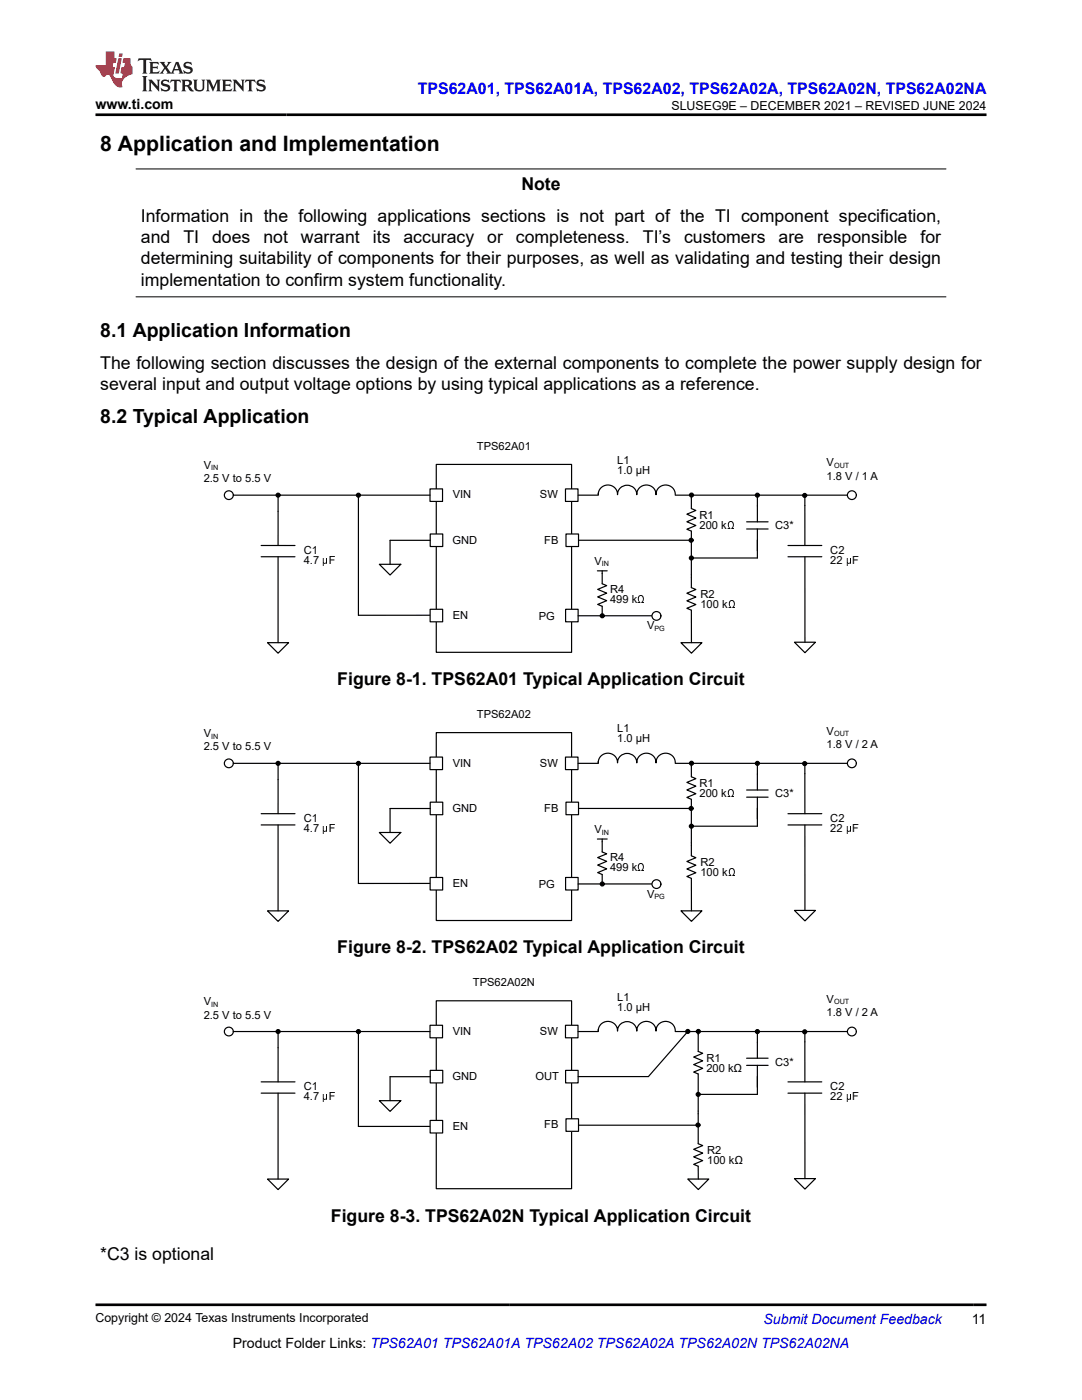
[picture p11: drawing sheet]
<svg xmlns="http://www.w3.org/2000/svg" width="216mm" height="279mm" viewBox="0 0 216 279" stroke-linecap="round" stroke-linejoin="round" font-family="sans-serif">
<path d="M27.1 33.7h161.7M27.1 59.2h161.7" fill="none" stroke="#000" stroke-width=".2"/>
<path d="M87.1 92.7h27v37.5h-27z" fill-rule="evenodd" fill="#fff"/>
<path d="M87.1 92.7h27v37.5h-27zM119.4 98.4v.3a1.92 1.92 0 0 1 1.9-1.9 1.92 1.92 0 0 1 1.9 1.9 1.92 1.92 0 0 1 1.9-1.9 1.92 1.92 0 0 1 2 1.9 1.92 1.92 0 0 1 1.9-1.9 1.92 1.92 0 0 1 1.9 1.9 1.92 1.92 0 0 1 1.9-1.9 1.92 1.92 0 0 1 1.9 1.9" fill="none" stroke="#000" stroke-width=".24"/>
<path d="M85.8 97.6h2.5v2.5h-2.5z" fill-rule="evenodd" fill="#fff"/>
<path d="M85.8 97.6h2.5v2.5h-2.5z" fill="none" stroke="#000" stroke-width=".24"/>
<path d="M112.8 97.6h2.5v2.5h-2.5z" fill-rule="evenodd" fill="#fff"/>
<path d="M112.8 97.6h2.5v2.5h-2.5z" fill="none" stroke="#000" stroke-width=".24"/>
<path d="M85.8 106.6h2.5v2.5h-2.5z" fill-rule="evenodd" fill="#fff"/>
<path d="M85.8 106.6h2.5v2.5h-2.5z" fill="none" stroke="#000" stroke-width=".24"/>
<path d="M85.8 121.6h2.5v2.5h-2.5z" fill-rule="evenodd" fill="#fff"/>
<path d="M85.8 121.6h2.5v2.5h-2.5z" fill="none" stroke="#000" stroke-width=".24"/>
<path d="M112.9 106.6h2.5v2.5h-2.5z" fill-rule="evenodd" fill="#fff"/>
<path d="M112.9 106.6h2.5v2.5h-2.5z" fill="none" stroke="#000" stroke-width=".24"/>
<path d="M112.9 121.6h2.5v2.5h-2.5z" fill-rule="evenodd" fill="#fff"/>
<g fill="none" stroke="#000" stroke-width=".24">
<path d="M46.6 98.8h39.2M55.5 98.8v10.1M134.7 98.8h34.4M160.6 98.9v10M52.1 108.9h6.8M52.1 111.1h6.8M55.5 111.1v17.2M75.7 112.6h4.3l-2.2 2.2zM77.8 107.8v4.8M160.6 111.1v17.1M164 108.9h-6.8M164 111.1h-6.8"/>
<path d="M53.4 128.3h4.2l-2.1 2.1zM112.9 121.6h2.5v2.5h-2.5zM158.5 128.2h4.2l-2.1 2.1z"/>
</g>
<circle cx="170" cy="98.8" r=".88" fill="#fff"/>
<circle cx="170" cy="98.8" r=".88" fill="none" stroke="#000" stroke-width=".24"/>
<circle cx="45.7" cy="98.8" r=".88" fill="#fff"/>
<g fill="none" stroke="#000" stroke-width=".24">
<path d="M115.4 98.8h4M138 98.9v2.6l.9 .4-1.8 .7 1.8 .8-1.8 .7 1.8 .8-1.8 .7 .9 .4v11.3l.9 .3-1.8 .8 1.8 .8-1.8 .7 1.8 .7-1.8 .8 .9 .4v6.5M77.8 107.8h8M115.5 107.8h22.5M85.7 122.8h-14.2M115.4 122.9h14.7M135.9 128.3h4.2l-2.1 2.1z"/>
<circle cx="45.7" cy="98.8" r=".88"/>
<circle cx="55.5" cy="98.8" r=".4"/>
<circle cx="138" cy="98.8" r=".4"/>
<circle cx="160.6" cy="98.9" r=".4"/>
<circle cx="137.9" cy="107.8" r=".4"/>
</g>
<g fill="#000">
<circle cx="55.5" cy="98.8" r=".4"/>
<circle cx="138" cy="98.8" r=".4"/>
<circle cx="160.6" cy="98.9" r=".4"/>
<circle cx="137.9" cy="107.8" r=".4"/>
</g>
<circle cx="131" cy="122.9" r=".88" fill="#fff"/>
<g fill="none" stroke="#000" stroke-width=".24">
<path d="M71.5 98.8v24M151.1 99.2v4.9M119.2 113.9h2M120.2 113.9v2.6l.9 .4-1.8 .7 1.8 .8-1.8 .7 1.8 .8-1.8 .7 .9 .4v1.9M149 105.6h4.3M149 104.1h4.3M151.1 105.6v5.8h-12.7"/>
<circle cx="71.5" cy="98.8" r=".4"/>
<circle cx="151.1" cy="98.8" r=".4"/>
<circle cx="138" cy="111.4" r=".4"/>
<circle cx="120.2" cy="122.9" r=".4"/>
<circle cx="131" cy="122.9" r=".88"/>
</g>
<g fill="#000">
<circle cx="71.5" cy="98.8" r=".4"/>
<circle cx="151.1" cy="98.8" r=".4"/>
<circle cx="138" cy="111.4" r=".4"/>
<circle cx="120.2" cy="122.9" r=".4"/>
</g>
<path d="M87.1 146.2h27v37.5h-27z" fill-rule="evenodd" fill="#fff"/>
<path d="M87.1 146.2h27v37.5h-27zM119.4 151.9v.3a1.92 1.92 0 0 1 1.9-1.9 1.92 1.92 0 0 1 1.9 1.9 1.92 1.92 0 0 1 1.9-1.8 1.92 1.92 0 0 1 2 1.8 1.92 1.92 0 0 1 1.9-1.9 1.92 1.92 0 0 1 1.9 1.9 1.92 1.92 0 0 1 1.9-1.9 1.92 1.92 0 0 1 1.9 1.9" fill="none" stroke="#000" stroke-width=".24"/>
<path d="M85.8 151.1h2.5v2.5h-2.5z" fill-rule="evenodd" fill="#fff"/>
<path d="M85.8 151.1h2.5v2.5h-2.5z" fill="none" stroke="#000" stroke-width=".24"/>
<path d="M112.8 151.1h2.5v2.5h-2.5z" fill-rule="evenodd" fill="#fff"/>
<path d="M112.8 151.1h2.5v2.5h-2.5z" fill="none" stroke="#000" stroke-width=".24"/>
<path d="M85.8 160.1h2.5v2.5h-2.5z" fill-rule="evenodd" fill="#fff"/>
<path d="M85.8 160.1h2.5v2.5h-2.5z" fill="none" stroke="#000" stroke-width=".24"/>
<path d="M85.8 175.1h2.5v2.5h-2.5z" fill-rule="evenodd" fill="#fff"/>
<path d="M85.8 175.1h2.5v2.5h-2.5z" fill="none" stroke="#000" stroke-width=".24"/>
<path d="M112.9 160.1h2.5v2.5h-2.5z" fill-rule="evenodd" fill="#fff"/>
<path d="M112.9 160.1h2.5v2.5h-2.5z" fill="none" stroke="#000" stroke-width=".24"/>
<path d="M112.9 175.1h2.5v2.5h-2.5z" fill-rule="evenodd" fill="#fff"/>
<g fill="none" stroke="#000" stroke-width=".24">
<path d="M46.6 152.3h39.2M55.5 152.3v10.1M134.7 152.3h34.4M160.6 152.4v10M52.1 162.4h6.8M52.1 164.6h6.8M55.5 164.6v17.2M75.7 166.1h4.3l-2.2 2.2zM77.8 161.4v4.7M112.9 175.1h2.5v2.5h-2.5zM160.6 164.6v17.1M164 162.4h-6.8"/>
<path d="M164 164.6h-6.8M53.4 181.8h4.2l-2.1 2.1zM158.5 181.7h4.2l-2.1 2.1z"/>
</g>
<circle cx="170" cy="152.3" r=".88" fill="#fff"/>
<circle cx="170" cy="152.3" r=".88" fill="none" stroke="#000" stroke-width=".24"/>
<circle cx="45.7" cy="152.3" r=".88" fill="#fff"/>
<g fill="none" stroke="#000" stroke-width=".24">
<path d="M115.4 152.3h4M138 152.4v2.6l.9 .4-1.8 .7 1.8 .8-1.8 .7 1.8 .8-1.8 .7 .9 .4v11.3l.9 .4-1.8 .7 1.8 .8-1.8 .7 1.8 .8-1.8 .7 .9 .4v6.5M77.8 161.4h8M85.7 176.3h-14.2M115.4 176.4h14.7M115.5 161.3h22.5M135.9 181.8h4.2l-2.1 2.1z"/>
<circle cx="45.7" cy="152.3" r=".88"/>
<circle cx="55.5" cy="152.3" r=".4"/>
<circle cx="138" cy="152.3" r=".4"/>
<circle cx="160.6" cy="152.4" r=".4"/>
<circle cx="137.9" cy="161.3" r=".4"/>
</g>
<g fill="#000">
<circle cx="55.5" cy="152.3" r=".4"/>
<circle cx="138" cy="152.3" r=".4"/>
<circle cx="160.6" cy="152.4" r=".4"/>
<circle cx="137.9" cy="161.3" r=".4"/>
</g>
<circle cx="131" cy="176.4" r=".88" fill="#fff"/>
<g fill="none" stroke="#000" stroke-width=".24">
<path d="M71.5 152.3v24M149 159.1h4.3M149 157.7h4.3M151.1 159.1v5.8h-12.7M151.1 152.7v5M119.2 167.4h2M120.2 167.4v2.6l.9 .4-1.8 .7 1.8 .8-1.8 .7 1.8 .8-1.8 .7 .9 .4v1.9"/>
<circle cx="71.5" cy="152.3" r=".4"/>
<circle cx="151.1" cy="152.3" r=".4"/>
<circle cx="120.2" cy="176.4" r=".4"/>
<circle cx="131" cy="176.4" r=".88"/>
<circle cx="138" cy="164.9" r=".4"/>
</g>
<g fill="#000">
<circle cx="71.5" cy="152.3" r=".4"/>
<circle cx="151.1" cy="152.3" r=".4"/>
<circle cx="120.2" cy="176.4" r=".4"/>
<circle cx="138" cy="164.9" r=".4"/>
</g>
<path d="M87.1 199.7h27v37.5h-27z" fill-rule="evenodd" fill="#fff"/>
<path d="M87.1 199.7h27v37.5h-27zM119.4 205.5v.3a1.92 1.92 0 0 1 1.9-2 1.92 1.92 0 0 1 1.9 2 1.92 1.92 0 0 1 1.9-1.9 1.92 1.92 0 0 1 2 1.9 1.92 1.92 0 0 1 1.9-2 1.92 1.92 0 0 1 1.9 2 1.92 1.92 0 0 1 1.9-2 1.92 1.92 0 0 1 1.9 2" fill="none" stroke="#000" stroke-width=".24"/>
<path d="M85.8 204.6h2.5v2.5h-2.5z" fill-rule="evenodd" fill="#fff"/>
<path d="M85.8 204.6h2.5v2.5h-2.5z" fill="none" stroke="#000" stroke-width=".24"/>
<path d="M112.8 204.6h2.5v2.5h-2.5z" fill-rule="evenodd" fill="#fff"/>
<path d="M112.8 204.6h2.5v2.5h-2.5z" fill="none" stroke="#000" stroke-width=".24"/>
<path d="M85.8 213.6h2.5v2.5h-2.5z" fill-rule="evenodd" fill="#fff"/>
<path d="M85.8 213.6h2.5v2.5h-2.5z" fill="none" stroke="#000" stroke-width=".24"/>
<path d="M85.8 223.6h2.5v2.5h-2.5z" fill-rule="evenodd" fill="#fff"/>
<path d="M85.8 223.6h2.5v2.5h-2.5z" fill="none" stroke="#000" stroke-width=".24"/>
<path d="M112.9 223.3h2.5v2.5h-2.5z" fill-rule="evenodd" fill="#fff"/>
<path d="M112.9 223.3h2.5v2.5h-2.5z" fill="none" stroke="#000" stroke-width=".24"/>
<path d="M112.9 213.6h2.5v2.5h-2.5z" fill-rule="evenodd" fill="#fff"/>
<g fill="none" stroke="#000" stroke-width=".24">
<path d="M46.6 205.9h39.2M52.1 215.9h6.8M52.1 218.2h6.8M55.5 218.2v17.1M55.5 205.9v10M75.7 219.7h4.3l-2.2 2.1zM77.8 214.9v4.8M112.9 213.6h2.5v2.5h-2.5zM134.7 205.9h34.4M160.6 205.9v10M160.6 218.2v17M164 215.9h-6.8"/>
<path d="M164 218.2h-6.8M53.4 235.3h4.2l-2.1 2.1zM158.5 235.2h4.2l-2.1 2.1z"/>
</g>
<circle cx="170" cy="205.9" r=".88" fill="#fff"/>
<circle cx="170" cy="205.9" r=".88" fill="none" stroke="#000" stroke-width=".24"/>
<circle cx="45.7" cy="205.9" r=".88" fill="#fff"/>
<g fill="none" stroke="#000" stroke-width=".24">
<path d="M71.5 205.9v18.9M77.8 214.9h8M115.4 205.9h4M137.2 205.9l-7.8 9h-14M139.3 206v3.8l.9 .4-1.8 .8 1.8 .7-1.8 .8 1.8 .7-1.8 .8 .9 .3v13.9l.9 .4-1.8 .8 1.8 .7-1.8 .8 1.8 .7-1.8 .8 .9 .3v2.6M149 212.6h4.3M149 211.2h4.3M151.1 212.6v5.8h-11.8M151.1 206.3v4.9M85.7 224.8h-14.2M115.4 224.6h23.9M137.2 235.3h4.2l-2.1 2.1z"/>
<circle cx="45.7" cy="205.9" r=".88"/>
<circle cx="55.5" cy="205.9" r=".4"/>
<circle cx="71.5" cy="205.9" r=".4"/>
<circle cx="137.2" cy="205.8" r=".4"/>
<circle cx="139.3" cy="218.4" r=".4"/>
<circle cx="139.3" cy="205.8" r=".4"/>
<circle cx="151.1" cy="205.9" r=".4"/>
<circle cx="160.6" cy="205.9" r=".4"/>
<circle cx="139.3" cy="224.5" r=".4"/>
</g>
<g fill="#000">
<circle cx="55.5" cy="205.9" r=".4"/>
<circle cx="71.5" cy="205.9" r=".4"/>
<circle cx="137.2" cy="205.8" r=".4"/>
<circle cx="139.3" cy="218.4" r=".4"/>
<circle cx="139.3" cy="205.8" r=".4"/>
<circle cx="151.1" cy="205.9" r=".4"/>
<circle cx="160.6" cy="205.9" r=".4"/>
<circle cx="139.3" cy="224.5" r=".4"/>
</g>
<path d="M27.7 11.6l-.2 .6 .5-.2h.6v.1v2.2l-.2 .4h1l-.2-.4v-2.2v-.1h.5l.5 .2-.1-.6zM29.8 12.4l.2 .3v1.6l-.2 .4h1.9l.1-.6a1.08 1.08 0 0 1-1.3 .2v-.7h.6l.4 .2v-.7l-.4 .2h-.6v-.5l.2-.2a1 1 0 0 1 1 .3l-.1-.5zM31.8 12.4l1 1.1-1 1.2h.9l-.2-.2 .4-.8 .5 .8-.2 .2h1.6l-.2-.2 .1-.5h1l.1 .5-.1 .2h.9l-.2-.4-.8-1.9h-.5l-1 2.1-.8-1.1 .9-1h-.8l.2 .2-.5 .6-.3-.6 .1-.2zM35.2 12.8l.4 1h-.8zM36.8 12.5a.65 .65 0 0 0-.2 .7 .65 .65 0 0 0 .6 .5l.7 .1 .1 .3a.79 .79 0 0 1-.7 .4 .79 .79 0 0 1-.7-.5l.1 .7 .2-.1a.93 .93 0 0 0 1.1 0 .93 .93 0 0 0 .4-.9 1.46 1.46 0 0 0-1.2-.6l-.1-.3a1.09 1.09 0 0 1 1.2 .2l-.2-.6-.1 .1-.6-.2zM28.4 15.2l.2 .4v2.2l-.2 .4h1l-.2-.4v-2.2l.2-.4zM29.6 15.9l.2 .4v1.5l-.2 .4h.8l-.3-.4v-1.3l1.7 1.8v-2l.2-.4h-.8l.2 .2 .1 1.1-1.2-1.3zM32.3 16a.65 .65 0 0 0-.2 .8 .65 .65 0 0 0 .7 .4l.6 .2 .1 .2a.79 .79 0 0 1-.7 .4 .79 .79 0 0 1-.7-.5l.1 .7 .2-.1a.93 .93 0 0 0 1.1 .1 .93 .93 0 0 0 .4-1 1.46 1.46 0 0 0-1.2-.5l-.1-.4a1.09 1.09 0 0 1 1.2 .2l-.2-.6-.1 .1-.6-.1zM34.1 15.9l-.1 .6a.63 .63 0 0 1 .7-.3l.1 1.6-.3 .4h1l-.2-.4v-1.6a.66 .66 0 0 1 .8 .3l-.1-.6zM36.2 15.9l.2 .4v1.5l-.2 .4h.9l-.2-.2v-.7h.5l.1 .2a.79 .79 0 0 0 1.2 .6l-1-.9a.61 .61 0 0 0 .6-.6 .61 .61 0 0 0-.5-.7zM36.9 16.2h.2a.47 .47 0 0 1 .5 .1 .47 .47 0 0 1 .1 .5l-.2 .1-.6 .1zM38.5 15.9l.2 .2a2.27 2.27 0 0 0 .4 2 1.04 1.04 0 0 0 1.7-.7v-1.3l.2-.2h-.8l.2 .4v1.1a.6 .6 0 0 1-.6 .6 .6 .6 0 0 1-.6-.6v-1.1l.3-.4zM41.1 15.9l.2 .4v1.5l-.2 .4h.7l-.2-.4v-1.4l.9 1.9 .8-1.9v1.4l-.2 .4h1l-.3-.4v-1.5l.3-.4h-.8l-.7 1.5-.7-1.5zM44.3 15.9l.2 .4v1.5l-.2 .4h1.9l.1-.6a1.09 1.09 0 0 1-1.3 .2v-.7h.6l.4 .2v-.6l-.4 .2h-.6v-.6l.2-.1a1.01 1.01 0 0 1 1 .3l-.1-.6zM46.4 15.9l.3 .4v1.5l-.3 .4h.8l-.2-.4v-1.3l1.6 1.8v-2l.2-.4h-.7l.2 .2v1.1l-1.2-1.3zM49 15.9l-.1 .6a.63 .63 0 0 1 .8-.3v1.6l-.3 .4h1l-.2-.4v-1.6a.66 .66 0 0 1 .8 .3l-.1-.6zM51.4 16a.65 .65 0 0 0-.2 .8 .65 .65 0 0 0 .6 .4l.6 .2 .2 .2a.79 .79 0 0 1-.8 .4 .79 .79 0 0 1-.6-.5l.1 .7 .2-.1a.93 .93 0 0 0 1 .1 .93 .93 0 0 0 .5-1 1.46 1.46 0 0 0-1.3-.5l-.1-.4a1.09 1.09 0 0 1 1.3 .2l-.2-.6-.2 .1-.5-.1z" fill="#231f20"/>
<path d="M21.1 10.3v2.7h-2.1l.1 .4 .9 1a.95 .95 0 0 0 .9 .9 .59 .59 0 0 1 .6-.4 .59 .59 0 0 1 .5 .3l.4 .8a1.59 1.59 0 0 0 2.1 1.4 1.61 1.61 0 0 1 1-2.3l1-.3-.1-1.5a1.59 1.59 0 0 1-.4-1.7h-1.4l-.2 .9h.5l-.1 .9h-.5l-.2 .9v.3l.4 .1-.2 .9h-.6a.73 .73 0 0 1-1.1-.7l.3-1.5h-.5l.2-.9h.5l.2-.9h-.5v-1.3zM23.6 11.6l-.6 3.1h.7l.6-3.1zM23.8 10.7l-.1 .6h.7l.1-.6z" fill="#ed1c24"/>
<path d="M19 22.9h177.8M19 260.4h177.8" fill="none" stroke="#000" stroke-width=".53"/>
<text font-size="4.2" x="20" y="30.2">8 Application and Implementation</text>
<g font-size="3.9">
<text x="20" y="67.2">8.1 Application Information</text>
<text x="20" y="84.5">8.2 Typical Application</text>
</g>
<g font-size="3.5">
<text x="104" y="38">Note</text>
<text x="28.1" y="44.3">Information in the following applications sections is not part of the TI component specification,</text>
<text x="28.1" y="52.8">determining suitability of components for their purposes, as well as validating and testing their design</text>
<text x="28.1" y="48.6">and</text>
<text x="36.6" y="48.6">TI</text>
<text x="42.3" y="48.6">does</text>
<text x="52.6" y="48.6">not</text>
<text x="60" y="48.6">warrant</text>
<text x="74.4" y="48.6">its</text>
<text x="80.5" y="48.6">accuracy</text>
<text x="97.2" y="48.6">or</text>
<text x="102.9" y="48.6">completeness.</text>
<text x="128.3" y="48.6">TI’s</text>
<text x="136.5" y="48.6">customers</text>
<text x="155.3" y="48.6">are</text>
<text x="163" y="48.6">responsible</text>
<text x="183.7" y="48.6">for</text>
<text x="28.1" y="57">implementation to confirm system functionality.</text>
<text x="20" y="73.6">The following section discusses the design of the external components to complete the power supply design for</text>
<text x="20" y="77.9">several input and output voltage options by using typical applications as a reference.</text>
<text x="67.3" y="136.7">Figure 8-1. TPS62A01 Typical Application Circuit</text>
<text x="67.3" y="190.3">Figure 8-2. TPS62A02 Typical Application Circuit</text>
<text x="66" y="243.8">Figure 8-3. TPS62A02N Typical Application Circuit</text>
<text x="20" y="251.5">*C3 is optional</text>
</g>
<text font-size="3.2" fill="#00f" x="83.4" y="18.7">TPS62A01, TPS62A01A, TPS62A02, TPS62A02A, TPS62A02N, TPS62A02NA</text>
<g font-size="2.8">
<text x="19" y="21.8">www.ti.com</text>
<text x="46.5" y="269">Product Folder Links: TPS62A01 TPS62A01A TPS62A02 TPS62A02A TPS62A02N TPS62A02NA</text>
<text x="193.9" y="264.2">11</text>
</g>
<text font-size="2.8" fill="#00f" x="152.4" y="264.2">Submit Document Feedback</text>
<g font-size="2.5">
<text x="134" y="21.9">SLUSEG9E – DECEMBER 2021 – REVISED JUNE 2024</text>
<text x="19" y="263.9">Copyright © 2024 Texas Instruments Incorporated</text>
</g>
<g font-size="2.2">
<text x="95.2" y="89.8">TPS62A01</text>
<text x="40.6" y="93.6">V</text>
<text x="123.2" y="92.6">L1</text>
<text x="123.2" y="94.6">1.0 µH</text>
<text x="164.9" y="93.1">V</text>
<text x="164.9" y="95.7">1.8 V / 1 A</text>
<text x="40.6" y="96.2">2.5 V to 5.5 V</text>
<text x="90.3" y="99.5">VIN</text>
<text x="107.7" y="99.5">SW</text>
<text x="139.6" y="103.5">R1</text>
<text x="139.6" y="105.5">200 k</text>
<text x="154.7" y="105.6">C3*</text>
<text x="60.6" y="112.5">4.7</text>
<text x="60.6" y="110.5">C1</text>
<text x="65.6" y="112.5">F</text>
<text x="90.3" y="108.5">GND</text>
<text x="108.6" y="108.5">FB</text>
<text x="118.6" y="112.7">V</text>
<text x="165.7" y="110.5">C2</text>
<text x="165.7" y="112.5">22</text>
<text x="170.1" y="112.5">F</text>
<text x="121.7" y="118.4">R4</text>
<text x="139.8" y="119.3">R2</text>
<text x="90.4" y="123.5">EN</text>
<text x="107.5" y="123.7">PG</text>
<text x="121.7" y="120.4">499 k</text>
<text x="129.1" y="125.6">V</text>
<text x="139.8" y="121.3">100 k</text>
<text x="95.2" y="143.3">TPS62A02</text>
<text x="40.6" y="147.1">V</text>
<text x="40.6" y="149.8">2.5 V to 5.5 V</text>
<text x="123.2" y="146.2">L1</text>
<text x="123.2" y="148.2">1.0 µH</text>
<text x="164.9" y="146.6">V</text>
<text x="164.9" y="149.3">1.8 V / 2 A</text>
<text x="90.3" y="153">VIN</text>
<text x="107.7" y="153">SW</text>
<text x="139.6" y="157">R1</text>
<text x="139.6" y="159">200 k</text>
<text x="154.7" y="159.1">C3*</text>
<text x="60.6" y="166">4.7</text>
<text x="60.6" y="164">C1</text>
<text x="65.6" y="166">F</text>
<text x="90.3" y="162">GND</text>
<text x="108.6" y="162">FB</text>
<text x="118.6" y="166.3">V</text>
<text x="165.7" y="164">C2</text>
<text x="165.7" y="166">22</text>
<text x="170" y="166">F</text>
<text x="121.7" y="171.9">R4</text>
<text x="121.7" y="173.9">499 k</text>
<text x="139.8" y="172.8">R2</text>
<text x="90.4" y="177">EN</text>
<text x="107.5" y="177.2">PG</text>
<text x="129.1" y="179.1">V</text>
<text x="139.8" y="174.8">100 k</text>
<text x="94.4" y="196.9">TPS62A02N</text>
<text x="40.6" y="200.6">V</text>
<text x="40.6" y="203.3">2.5 V to 5.5 V</text>
<text x="123.2" y="199.7">L1</text>
<text x="123.2" y="201.7">1.0 µH</text>
<text x="164.9" y="200.1">V</text>
<text x="164.9" y="202.8">1.8 V / 2 A</text>
<text x="90.3" y="206.5">VIN</text>
<text x="107.7" y="206.5">SW</text>
<text x="90.3" y="215.5">GND</text>
<text x="106.9" y="215.5">OUT</text>
<text x="140.9" y="211.9">R1</text>
<text x="140.9" y="213.9">200 kΩ</text>
<text x="154.7" y="212.6">C3*</text>
<text x="60.6" y="219.5">4.7</text>
<text x="60.6" y="217.5">C1</text>
<text x="65.6" y="219.5">F</text>
<text x="165.7" y="217.6">C2</text>
<text x="165.7" y="219.6">22</text>
<text x="170" y="219.5">F</text>
<text x="90.4" y="225.5">EN</text>
<text x="108.6" y="225.2">FB</text>
<text x="141.1" y="230.2">R2</text>
<text x="141.1" y="232.2">100 kΩ</text>
</g>
<g font-size="1.4">
<text x="42.1" y="93.9">IN</text>
<text x="166.4" y="93.4">OUT</text>
<text x="120.1" y="113.1">IN</text>
<text x="130.6" y="125.9">PG</text>
<text x="42.1" y="147.4">IN</text>
<text x="166.4" y="146.9">OUT</text>
<text x="120.1" y="166.6">IN</text>
<text x="130.6" y="179.4">PG</text>
<text x="42.1" y="200.9">IN</text>
<text x="166.4" y="200.4">OUT</text>
</g>
</svg>
